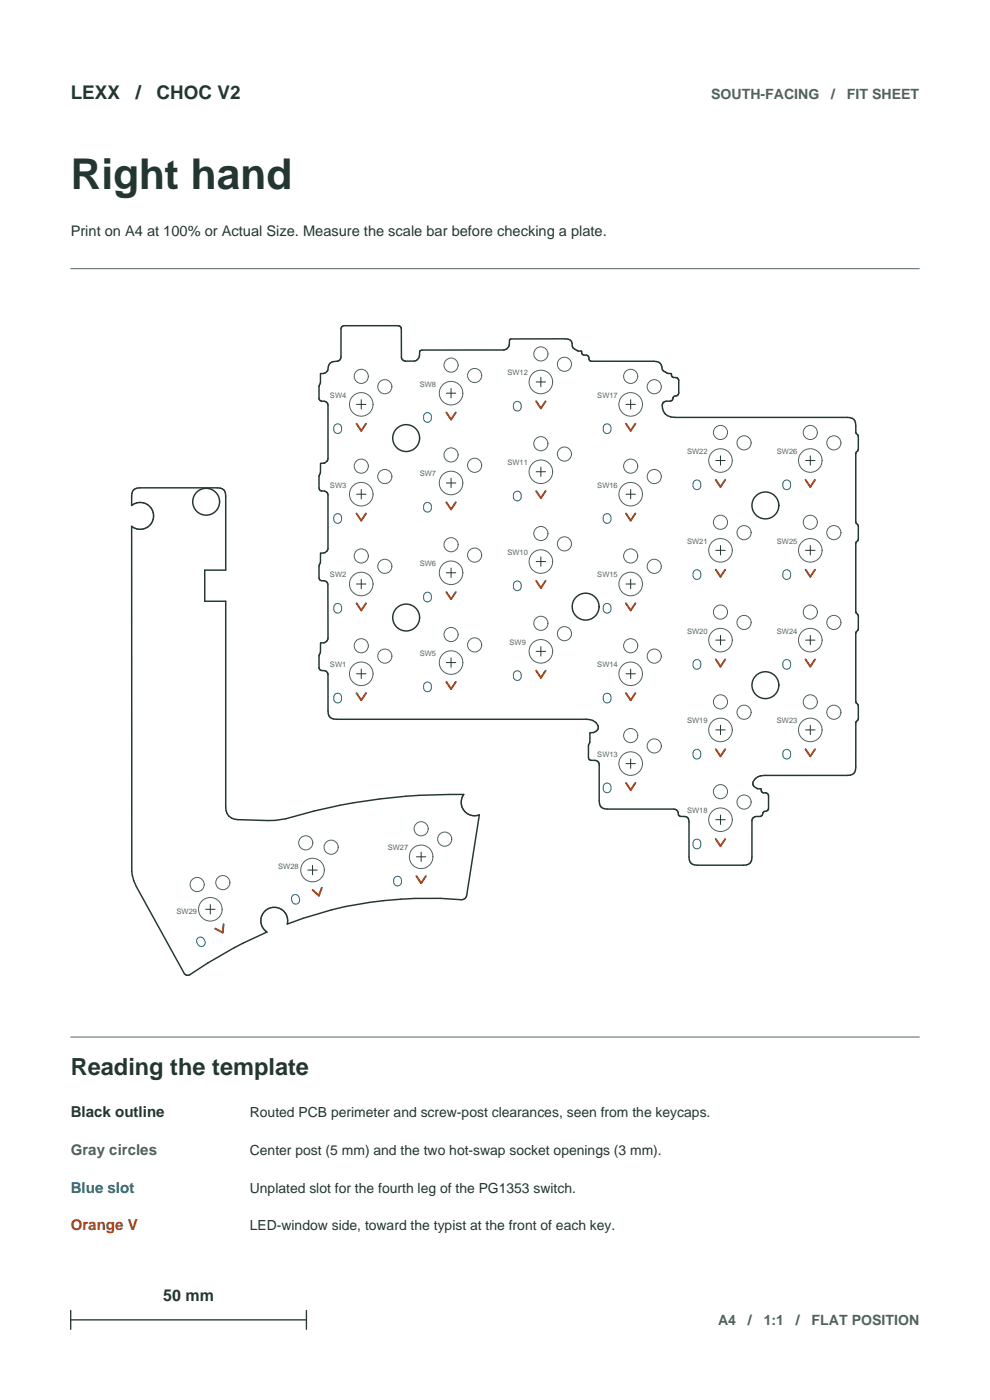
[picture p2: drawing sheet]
<svg xmlns="http://www.w3.org/2000/svg" width="210mm" height="297mm" viewBox="0 0 210 297" stroke-linecap="round" stroke-linejoin="round" font-family="sans-serif">
<g fill="none" stroke="#50635d" stroke-width=".21">
<path d="M15 57h180M15 220h180"/>
<circle cx="76.6" cy="79.8" r="1.5"/>
<circle cx="95.7" cy="77.5" r="1.5"/>
<circle cx="100.7" cy="79.7" r="1.5"/>
<circle cx="114.7" cy="75.1" r="1.5"/>
<circle cx="119.7" cy="77.3" r="1.5"/>
<circle cx="133.8" cy="79.8" r="1.5"/>
<circle cx="76.6" cy="85.8" r="2.5"/>
<circle cx="76.6" cy="98.9" r="1.5"/>
<circle cx="81.6" cy="82" r="1.5"/>
<circle cx="95.7" cy="83.4" r="2.5"/>
<circle cx="95.7" cy="96.5" r="1.5"/>
<circle cx="100.7" cy="98.7" r="1.5"/>
<circle cx="114.7" cy="81" r="2.5"/>
<circle cx="114.7" cy="94.1" r="1.5"/>
<circle cx="119.7" cy="96.3" r="1.5"/>
<circle cx="133.8" cy="85.8" r="2.5"/>
<circle cx="133.8" cy="98.9" r="1.5"/>
<circle cx="138.8" cy="82" r="1.5"/>
<circle cx="152.8" cy="97.7" r="2.5"/>
<circle cx="152.8" cy="91.7" r="1.5"/>
<circle cx="157.8" cy="93.9" r="1.5"/>
<circle cx="171.9" cy="97.7" r="2.5"/>
<circle cx="171.9" cy="91.7" r="1.5"/>
<circle cx="176.9" cy="93.9" r="1.5"/>
<circle cx="76.6" cy="104.8" r="2.5"/>
<circle cx="76.6" cy="117.9" r="1.5"/>
<circle cx="81.6" cy="101.1" r="1.5"/>
<circle cx="95.7" cy="102.5" r="2.5"/>
<circle cx="95.7" cy="115.6" r="1.5"/>
<circle cx="100.7" cy="117.8" r="1.5"/>
<circle cx="114.7" cy="100.1" r="2.5"/>
<circle cx="114.7" cy="119.1" r="2.5"/>
<circle cx="114.7" cy="113.2" r="1.5"/>
<circle cx="119.7" cy="115.4" r="1.5"/>
<circle cx="133.8" cy="104.8" r="2.5"/>
<circle cx="133.8" cy="117.9" r="1.5"/>
<circle cx="138.8" cy="101.1" r="1.5"/>
<circle cx="152.8" cy="116.7" r="2.5"/>
<circle cx="152.8" cy="110.8" r="1.5"/>
<circle cx="157.8" cy="113" r="1.5"/>
<circle cx="171.9" cy="116.7" r="2.5"/>
<circle cx="171.9" cy="110.8" r="1.5"/>
<circle cx="176.9" cy="113" r="1.5"/>
<circle cx="76.6" cy="123.9" r="2.5"/>
<circle cx="76.6" cy="137" r="1.5"/>
<circle cx="81.6" cy="120.1" r="1.5"/>
<circle cx="81.6" cy="139.2" r="1.5"/>
<circle cx="95.7" cy="121.5" r="2.5"/>
<circle cx="95.7" cy="134.6" r="1.5"/>
<circle cx="100.7" cy="136.8" r="1.5"/>
<circle cx="114.7" cy="138.2" r="2.5"/>
<circle cx="114.7" cy="132.2" r="1.5"/>
<circle cx="119.7" cy="134.4" r="1.5"/>
<circle cx="133.8" cy="123.9" r="2.5"/>
<circle cx="133.8" cy="137" r="1.5"/>
<circle cx="138.8" cy="120.1" r="1.5"/>
<circle cx="138.8" cy="139.2" r="1.5"/>
<circle cx="152.8" cy="135.8" r="2.5"/>
<circle cx="152.8" cy="129.8" r="1.5"/>
<circle cx="157.8" cy="132" r="1.5"/>
<circle cx="171.9" cy="135.8" r="2.5"/>
<circle cx="171.9" cy="129.8" r="1.5"/>
<circle cx="176.9" cy="132" r="1.5"/>
<circle cx="76.6" cy="142.9" r="2.5"/>
<circle cx="95.7" cy="140.6" r="2.5"/>
<circle cx="133.8" cy="142.9" r="2.5"/>
<circle cx="133.8" cy="156" r="1.5"/>
<circle cx="138.8" cy="158.2" r="1.5"/>
<circle cx="152.8" cy="154.8" r="2.5"/>
<circle cx="152.8" cy="148.9" r="1.5"/>
<circle cx="157.8" cy="151.1" r="1.5"/>
<circle cx="171.9" cy="154.8" r="2.5"/>
<circle cx="171.9" cy="148.9" r="1.5"/>
<circle cx="176.9" cy="151.1" r="1.5"/>
<circle cx="64.9" cy="178.8" r="1.5"/>
<circle cx="70.2" cy="179.7" r="1.5"/>
<circle cx="89.3" cy="175.8" r="1.5"/>
<circle cx="94.3" cy="178" r="1.5"/>
<circle cx="133.8" cy="162" r="2.5"/>
<circle cx="152.8" cy="173.9" r="2.5"/>
<circle cx="152.8" cy="167.9" r="1.5"/>
<circle cx="157.8" cy="170.1" r="1.5"/>
<circle cx="41.8" cy="187.6" r="1.5"/>
<circle cx="44.6" cy="192.9" r="2.5"/>
<circle cx="47.3" cy="187.2" r="1.5"/>
<circle cx="66.3" cy="184.6" r="2.5"/>
<circle cx="89.3" cy="181.8" r="2.5"/>
</g>
<g fill="none" stroke="#233632" stroke-width=".31">
<path d="M72.5 69.3l.4-.2 11.9 .1 .3 .5 .1 6.2a.91 .91 0 0 0 .8 .7l2.2-.1a2.08 2.08 0 0 0 .9-2.1l.4-.1 17.3-.1 .6-.1 .4-.5 .3-1.4 .3-.3h11.5a1.32 1.32 0 0 1 1.5 1.6 2.42 2.42 0 0 0 2 1.1v.4l.3 .3 .8 .1 .3 .2 .2 .8 .4 .2h13.3a1.65 1.65 0 0 1 1.8 1.9 2.55 2.55 0 0 0 1.9 .8l.2 .7 1 .1 .3 .5v2.9l-.3 .4-.7 .2-.3 .8-.3 .2h-1l-.5 .2a2.21 2.21 0 0 0 .1 2.4 2.21 2.21 0 0 0 2.3 .8l37.2 .1a1.44 1.44 0 0 1 1.1 1.8v1.4l.6 .9v2.7l-.6 .9v14.4l.6 1v2.7l-.6 .9v14.4l.6 1.1v2.7l-.6 .9v14.4l.6 .9v2.7l-.6 .9v9.4a1.52 1.52 0 0 1-1.7 1.8l-18.4 .1a1.85 1.85 0 0 0-1.6 1.9l.7 .7 .9 .2 .3 .7 .9 .1 .4 .5v2.9l-.3 .4-.7 .2-.2 .3a.69 .69 0 0 1-.5 .7l-1.2 .1-.6 .5v8a1.53 1.53 0 0 1-1.8 1.7h-10.4a1.43 1.43 0 0 1-1.1-1.7v-7.4l-.3-.9a1.54 1.54 0 0 0-1.5-.3l-.4-.2-.4-1.1-.7-.3h-14.6a1.43 1.43 0 0 1-1.2-1.7v-7.7l-.3-.7-.6-.2-1.1-.1-.3-.5v-2.5l.3-.8v-1.9a1.41 1.41 0 0 0 1.8-1.6 2.43 2.43 0 0 0-2.5-1.3l-53.6-.1a1.44 1.44 0 0 1-1.2-1.7v-7.7l-.2-.5a1.28 1.28 0 0 0-1.3-.4l-.4-.6v-2.5l.3-.8v-1.8l1-.3 .4-.3 .2-.6v-11.4l-.5-.6-.9-.1-.5-.3v-2.8l.3-.8 .1-2a1.23 1.23 0 0 0 1.5-.9v-11.4l-.4-.7-1.1-.2-.4-.3v-2.7l.3-.9v-1.8a1.36 1.36 0 0 0 1.6-1.1v-11.3l-.4-.7-1.1-.2-.4-.4v-2.7l.3-.8 .1-2a1.31 1.31 0 0 0 1.5-1.4 1.74 1.74 0 0 1 2.1-1.2l.5-.5 .1-.4v-6zM28.3 103.9l.8-.4h.6h16.4a1.52 1.52 0 0 1 1.8 1.8v15.7h-4.5v6.6h4.5v43.6a2.45 2.45 0 0 0 2.6 2.7l6.4 .2 1.5-.1 2.2-.3a123.9 123.9 0 0 1 37.8-5.2 2.84 2.84 0 0 0 0 3.4 2.84 2.84 0 0 0 3.3 1l-2.7 17.2a1.13 1.13 0 0 1-1.1 .8 83 83 0 0 0-37 5.1 2.85 2.85 0 0 0-3.8-3.3 2.85 2.85 0 0 0-.5 5 93.2 93.2 0 0 0-16.4 9.1 .85 .85 0 0 1-1.1-.2l-10.2-18.5-.5-1.3-.4-1.9-.1-73.3a2.85 2.85 0 0 0 3.9-.2 2.85 2.85 0 0 0 0-3.9 2.85 2.85 0 0 0-3.9-.3l.1-2.5z"/>
<circle cx="86.2" cy="92.9" r="2.85"/>
<circle cx="43.7" cy="106.4" r="2.85"/>
<circle cx="162.4" cy="107.2" r="2.85"/>
<circle cx="86.2" cy="131" r="2.85"/>
<circle cx="124.2" cy="128.7" r="2.85"/>
<circle cx="162.4" cy="145.4" r="2.85"/>
</g>
<g fill="none" stroke="#196170" stroke-width=".21">
<path d="M71 90.2a.98 .98 0 0 1 1.5 .5 .98 .98 0 0 1-.9 1.3 1.06 1.06 0 0 1-.8-.8 1.06 1.06 0 0 1 .2-1zM90.1 87.8a.98 .98 0 0 1 1.5 .5 .98 .98 0 0 1-.9 1.3 1.06 1.06 0 0 1-.9-.7 1.06 1.06 0 0 1 .3-1.1zM109.1 85.4a.98 .98 0 0 1 1.5 .5 .98 .98 0 0 1-.9 1.3 1.06 1.06 0 0 1-.8-.7 1.06 1.06 0 0 1 .2-1.1zM128.2 90.2a.98 .98 0 0 1 1.5 .5 .98 .98 0 0 1-.9 1.3 1.06 1.06 0 0 1-.9-.8 1.06 1.06 0 0 1 .3-1zM71 109.2a.98 .98 0 0 1 1.5 .5 .98 .98 0 0 1-.9 1.3 1.06 1.06 0 0 1-.8-.7 1.06 1.06 0 0 1 .2-1.1zM90.1 106.8a.98 .98 0 0 1 1.5 .6 .98 .98 0 0 1-.9 1.2 1.06 1.06 0 0 1-.9-.7 1.06 1.06 0 0 1 .3-1.1zM109.1 104.4a.98 .98 0 0 1 1.5 .6 .98 .98 0 0 1-.9 1.3 1.06 1.06 0 0 1-.8-.8 1.06 1.06 0 0 1 .2-1.1zM128.2 109.2a.98 .98 0 0 1 1.5 .5 .98 .98 0 0 1-.9 1.3 1.06 1.06 0 0 1-.9-.7 1.06 1.06 0 0 1 .3-1.1zM147.2 102.1a.98 .98 0 0 1 1.5 .5 .98 .98 0 0 1-.9 1.3 1.06 1.06 0 0 1-.8-.7 1.06 1.06 0 0 1 .2-1.1zM166.3 102.1a.98 .98 0 0 1 1.5 .5 .98 .98 0 0 1-.9 1.3 1.06 1.06 0 0 1-.9-.7 1.06 1.06 0 0 1 .3-1.1zM71 128.3a.98 .98 0 0 1 1.5 .5 .98 .98 0 0 1-.9 1.3 1.06 1.06 0 0 1-.8-.8 1.06 1.06 0 0 1 .2-1zM90.1 125.9a.98 .98 0 0 1 1.5 .5 .98 .98 0 0 1-.9 1.3 1.06 1.06 0 0 1-.9-.7 1.06 1.06 0 0 1 .3-1.1z"/>
<path d="M109.1 123.5a.98 .98 0 0 1 1.5 .5 .98 .98 0 0 1-.9 1.3 1.06 1.06 0 0 1-.8-.7 1.06 1.06 0 0 1 .2-1.1zM128.2 128.3a.98 .98 0 0 1 1.5 .5 .98 .98 0 0 1-.9 1.3 1.06 1.06 0 0 1-.9-.8 1.06 1.06 0 0 1 .3-1zM147.2 121.1a.98 .98 0 0 1 1.5 .5 .98 .98 0 0 1-.9 1.3 1.06 1.06 0 0 1-.8-.7 1.06 1.06 0 0 1 .2-1.1zM166.3 121.1a.98 .98 0 0 1 1.5 .5 .98 .98 0 0 1-.9 1.3 1.06 1.06 0 0 1-.9-.7 1.06 1.06 0 0 1 .3-1.1zM71 147.3a.98 .98 0 0 1 1.5 .5 .98 .98 0 0 1-.9 1.3 1.06 1.06 0 0 1-.8-.7 1.06 1.06 0 0 1 .2-1.1zM90.1 144.9a.98 .98 0 0 1 1.5 .6 .98 .98 0 0 1-.9 1.2 1.06 1.06 0 0 1-.9-.7 1.06 1.06 0 0 1 .3-1.1zM109.1 142.5a.98 .98 0 0 1 1.5 .6 .98 .98 0 0 1-.9 1.3 1.06 1.06 0 0 1-.8-.8 1.06 1.06 0 0 1 .2-1.1zM128.2 147.3a.98 .98 0 0 1 1.5 .5 .98 .98 0 0 1-.9 1.3 1.06 1.06 0 0 1-.9-.7 1.06 1.06 0 0 1 .3-1.1zM147.2 140.2a.98 .98 0 0 1 1.5 .5 .98 .98 0 0 1-.9 1.3 1.06 1.06 0 0 1-.8-.7 1.06 1.06 0 0 1 .2-1.1zM147.2 159.2a.98 .98 0 0 1 1.5 .5 .98 .98 0 0 1-.9 1.3 1.06 1.06 0 0 1-.8-.7 1.06 1.06 0 0 1 .2-1.1zM166.3 159.2a.98 .98 0 0 1 1.5 .5 .98 .98 0 0 1-.9 1.3 1.06 1.06 0 0 1-.9-.7 1.06 1.06 0 0 1 .3-1.1zM166.3 140.2a.98 .98 0 0 1 1.5 .5 .98 .98 0 0 1-.9 1.3 1.06 1.06 0 0 1-.9-.7 1.06 1.06 0 0 1 .3-1.1z"/>
<path d="M128.2 166.4a.98 .98 0 0 1 1.5 .5 .98 .98 0 0 1-.9 1.3 1.06 1.06 0 0 1-.9-.8 1.06 1.06 0 0 1 .3-1zM147.2 178.3a.98 .98 0 0 1 1.5 .5 .98 .98 0 0 1-.9 1.3 1.06 1.06 0 0 1-.8-.7 1.06 1.06 0 0 1 .2-1.1zM41.9 199.1a.98 .98 0 0 1 1.5 .3 .98 .98 0 0 1-.6 1.4 1.15 1.15 0 0 1-.9-1.7zM62.1 189.9a.98 .98 0 0 1 1.4 .7 .98 .98 0 0 1-.9 1.2 1.15 1.15 0 0 1-.5-1.9zM83.8 186.1a.98 .98 0 0 1 1.4 .6 .98 .98 0 0 1-.9 1.2 1.06 1.06 0 0 1-.8-.7 1.06 1.06 0 0 1 .3-1.1z"/>
</g>
<g fill="none" stroke="#233632" stroke-width=".21">
<path d="M75.6 85.8h2M76.6 84.8v2M94.7 83.4h2M95.7 82.4v2M113.7 81h2M114.7 80v2M114.7 99.1v2M132.8 85.8h2M133.8 84.8v2M151.8 97.7h2M152.8 96.7v2M170.9 97.7h2"/>
<path d="M171.9 96.7v2M75.6 104.8h2M76.6 103.8v2M94.7 102.5h2M95.7 101.5v2M113.7 100.1h2M113.7 119.1h2M114.7 118.1v2M132.8 104.8h2M133.8 103.8v2M151.8 116.7h2M152.8 115.7v2"/>
<path d="M170.9 116.7h2M171.9 115.7v2M75.6 123.9h2M76.6 122.9v2M94.7 121.5h2M95.7 120.5v2M95.7 139.6v2M113.7 138.2h2M114.7 137.2v2M132.8 123.9h2M133.8 122.9v2M151.8 135.8h2"/>
<path d="M152.8 134.8v2M170.9 135.8h2M171.9 134.8v2M75.6 142.9h2M76.6 141.9v2M94.7 140.6h2M132.8 142.9h2M133.8 141.9v2M151.8 154.8h2M152.8 153.8v2M170.9 154.8h2M171.9 153.8v2"/>
<path d="M132.8 162h2M133.8 161v2M151.8 173.9h2M152.8 172.9v2M43.6 192.9h2M44.6 191.9v2M65.3 184.6h2M66.3 183.6v2M88.3 181.8h2M89.3 180.8v2"/>
</g>
<g fill="none" stroke="#a93e15" stroke-width=".41">
<path d="M75.6 89.9l1 1.5 1-1.5M94.7 87.5l1 1.5 1-1.5M113.7 85.1l1 1.5 1-1.5M132.8 89.9l1 1.5 1-1.5M75.6 108.9l1 1.5 1-1.5M94.7 106.6l1 1.5 1-1.5M113.7 104.2l1 1.5 1-1.5M132.8 108.9l1 1.5 1-1.5M151.8 101.8l1 1.5 1-1.5M170.9 101.8l1 1.5 1-1.5M75.6 128l1 1.5 1-1.5M94.7 125.6l1 1.5 1-1.5"/>
<path d="M113.7 123.2l1 1.5 1-1.5M132.8 128l1 1.5 1-1.5M151.8 139.9l1 1.5 1-1.5M151.8 120.8l1 1.5 1-1.5M170.9 139.9l1 1.5 1-1.5M170.9 120.8l1 1.5 1-1.5M75.6 147l1 1.5 1-1.5M94.7 144.7l1 1.5 1-1.5M113.7 142.3l1 1.5 1-1.5M132.8 147l1 1.5 1-1.5M151.8 158.9l1 1.5 1-1.5M170.9 158.9l1 1.5 1-1.5"/>
<path d="M132.8 166.1l1 1.5 1-1.5M151.8 178l1 1.5 1-1.5M47.4 196.1l-.2 1.7-1.5-.8M68.3 188.3l-.7 1.7-1.3-1.2M88.3 185.9l1 1.5 1-1.5"/>
</g>
<path d="M15 278v4M65 278v4M15 280h50" fill="none" stroke="#233632" stroke-width=".28"/>
<text font-size="9" fill="#233632" x="15" y="40">Right hand</text>
<text font-size="5" fill="#233632" x="15" y="228">Reading the template</text>
<g font-size="4" fill="#233632">
<text x="15" y="21">LEXX</text>
<text x="28.8" y="21">/</text>
<text x="33.2" y="21">CHOC V2</text>
</g>
<text font-size="3.4" fill="#233632" x="34.6" y="276">50 mm</text>
<text font-size="3.2" fill="#233632" x="15" y="237">Black outline</text>
<text font-size="3.2" fill="#50635d" x="15" y="245">Gray circles</text>
<text font-size="3.2" fill="#196170" x="15" y="253">Blue slot</text>
<text font-size="3.2" fill="#a93e15" x="15" y="261">Orange V</text>
<text font-size="3.1" fill="#233632" x="15" y="50">Print on A4 at 100% or Actual Size. Measure the scale bar before checking a plate.</text>
<g font-size="3" fill="#50635d">
<text x="150.8" y="21">SOUTH-FACING</text>
<text x="176.3" y="21">/</text>
<text x="179.7" y="21">FIT SHEET</text>
<text x="152.3" y="281">A4</text>
<text x="158.7" y="281">/</text>
<text x="162" y="281">1:1</text>
<text x="168.8" y="281">/</text>
<text x="172.2" y="281">FLAT POSITION</text>
</g>
<g font-size="3" fill="#233632">
<text x="53" y="237">Routed PCB perimeter and screw-post clearances, seen from the keycaps.</text>
<text x="53" y="245">Center post (5 mm) and the two hot-swap socket openings (3 mm).</text>
<text x="53" y="253">Unplated slot for the fourth leg of the PG1353 switch.</text>
<text x="53" y="261">LED-window side, toward the typist at the front of each key.</text>
</g>
<g font-size="1.6" fill="#50635d">
<text x="89" y="82">SW8</text>
<text x="107.7" y="79.6">SW12</text>
<text x="70" y="84.4">SW4</text>
<text x="126.7" y="84.4">SW17</text>
<text x="89" y="101.1">SW7</text>
<text x="107.7" y="98.7">SW11</text>
<text x="145.8" y="96.3">SW22</text>
<text x="164.8" y="96.3">SW26</text>
<text x="70" y="103.4">SW3</text>
<text x="126.7" y="103.4">SW16</text>
<text x="107.7" y="117.7">SW10</text>
<text x="145.8" y="115.3">SW21</text>
<text x="164.8" y="115.3">SW25</text>
<text x="70" y="122.5">SW2</text>
<text x="89" y="120.1">SW6</text>
<text x="126.7" y="122.5">SW15</text>
<text x="108.1" y="136.8">SW9</text>
<text x="145.8" y="134.4">SW20</text>
<text x="164.8" y="134.4">SW24</text>
<text x="70" y="141.5">SW1</text>
<text x="89" y="139.2">SW5</text>
<text x="126.7" y="141.5">SW14</text>
<text x="145.8" y="153.4">SW19</text>
<text x="164.8" y="153.4">SW23</text>
<text x="126.7" y="160.6">SW13</text>
<text x="145.8" y="172.5">SW18</text>
<text x="59" y="184.4">SW28</text>
<text x="82.3" y="180.4">SW27</text>
<text x="37.5" y="194">SW29</text>
</g>
</svg>
